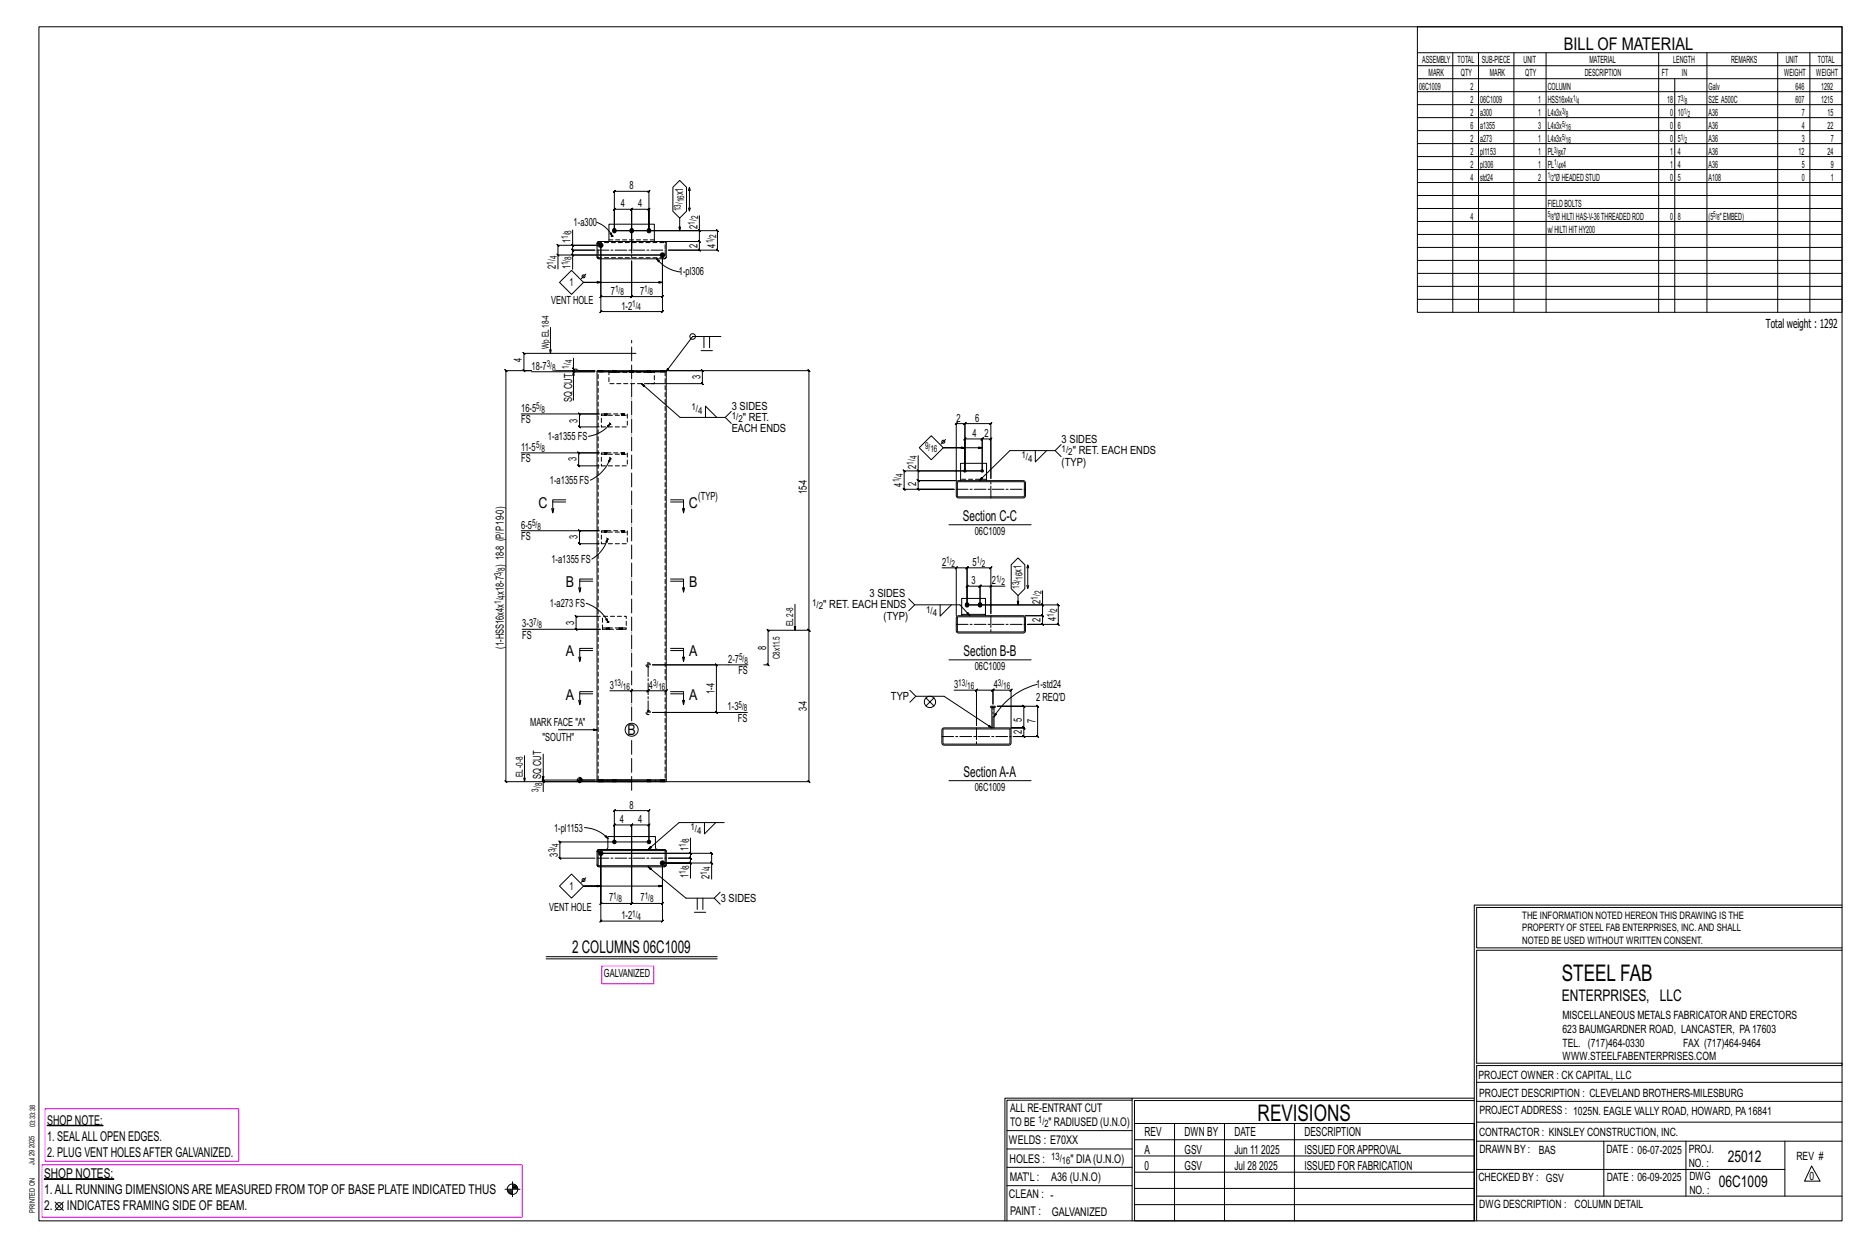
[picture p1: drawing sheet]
<svg xmlns="http://www.w3.org/2000/svg" width="914mm" height="610mm" viewBox="0 0 914 610" stroke-linecap="round" stroke-linejoin="round" font-family="sans-serif">
<g fill="#000" stroke="#000" stroke-width=".49">
<path d="M23 551h27zM22 577h34z"/>
<circle cx="301" cy="113" r="1"/>
<circle cx="309" cy="113" r="1"/>
<circle cx="318" cy="113" r="1"/>
<circle cx="294" cy="120" r="1.1"/>
<circle cx="324" cy="125" r="1.1"/>
<circle cx="472" cy="230" r=".6"/>
<circle cx="481" cy="230" r=".6"/>
<circle cx="473" cy="296" r="1"/>
<circle cx="480" cy="296" r="1"/>
<circle cx="294" cy="417" r="1.1"/>
<circle cx="301" cy="412" r=".9"/>
<circle cx="318" cy="412" r=".9"/>
<circle cx="324" cy="422" r="1.1"/>
</g>
<g fill="none" stroke="#000" stroke-width=".49">
<path d="M19 13h883v584h-883zM694 13h208v140h-208zM694 26h208M694 32h208M694 39h208M711 26v127M724 26v127M741 26v127M757 26v127M812 26v127M820 39v114M836 26v127"/>
<path d="M870 26v127M886 26v127M694 45h208M694 51h208M694 58h208M694 64h208M694 70h208M694 77h208M300 94l1-1v1h17h-1l1-1v1v19v-11l-1 1 1-1h-9h1l-1 1v-1v20v-20h1l-1 1v-1h-8l-1 1 1-1v11v-19zM329 92l4-4 3 4v11l-3 4-4-4zM337 93v-1v11M337 92l1 1"/>
<path d="M694 83h208M694 89h208M694 96h208M280 120l1 1zM280 113v7h14v25v1l1-1h-1h15v1l1-1h-1v-17v17v1l1-1h-1h15v1l1-1h-1v-20h-44v7M292 109a13 13 0 0 1 8 7M292 119h.1M293 118l-1 1M293 118h32l1 1v7l-1 1h-32l-1-1v-7zM293 118h.1M298 110h22v8h-22zM299 114l1 2z"/>
<path d="M300 116h-1M300 116h.1M325 118h1M326 118v1M326 119h.1M333 107v6M337 102v1l1-1M342 112l1 1zM342 106v7h-41h50v-1l1 1h-1v9l1 1-1-1h-24h15l1 1-1-1v-4l1 1-1-1h-21h21l1 1-1-1v-5M694 102h208M694 108h208M694 115h208"/>
<path d="M273 124l1 1zM273 125v-5l1 1-1-1h21v32v1l1-1h-1h30v1l1-1h-1v-27h-51v7M280 132l6 6-6 6-6-6zM280 124l1 1zM280 120v2l1 1-1-1h11h-11l1 1-1-1v3M287 134l-2 2M292 126h.1M292 126l1 1M294 138h-8h38M321 127l2 1h-1zM321 127a18 18 0 0 0 12 6M326 126l-1 1"/>
<path d="M326 126h.1M694 121h208M694 127h208M694 134h208M694 140h208M694 146h208M269 160v13M281 175v6h1h1h8M311 173h-55v-1l1 1h-1v8l1 1-1-1h4h-12h-1l1 1v-1v201h-1l1 1v-1h61h-43v5M343 172h6M345 165v5M347 165v5"/>
<path d="M353 165h-14l-13 17M272 181h19zM280 180l1 1zM281 181v1l-1-1 1 1h10h-31M281 182v14M292 182v200h34M292 182h34M293 181h.1M293 182h.1M293 181h32v1h-32zM293 181h-1v1M295 181h.1"/>
<path d="M295 182h.1M314 188l19 16h22l3-3M317 188h27l-1-1 1 1v-7v1l-1-1h1h-17h69h-1l1 1v-1v127M323 181h.1M323 182h.1M325 181h1v1M325 181h.1M325 182h.1M326 182v200h-34M255 203h38h-9l-1-1 1 1v6l-1-1 1 1h9M296 203h.1M297 203h.1"/>
<path d="M297 208l2-1-1 2zM298 207h1M299 207a16 16 0 0 1-11 6M299 207v1M304 203h.1M306 203h.1M345 204v-5l6 5M355 204l3 3M456 213l6 6-6 6-6-6zM463 215l-2 2M472 207v1l1-1h-1h13v1l1-1h-1v27v-19l1-1-1 1h-4v-1l-1 1h1v15v-15v-1l-1 1h1h-9l1-1-1 1v15zM472 219h-10h19"/>
<path d="M519 218l-3 2h-22l-15 15M255 222h38h-10v-1l1 1h-1v6v-1l1 1h-1h10M296 222h.1M297 222h.1M298 224h1M299 224l-1 2zM299 224a19 19 0 0 1-10 11M299 224v1M304 222h.1M306 222h.1M449 230l1 1zM449 223v7h32"/>
<path d="M449 230v5l1 1-1-1h19M468 235h33l1 1v7l-1 1h-32l-1-1zM469 236h32v7h-32zM470 235v-8h13v8M472 230v-23h1l-1 1v-1h-4h1l-1 1v-1v28h-19l1 1-1-1v4l1 1-1-1h18h-24v1l-1-1h1v-9v1l-1-1h1h38M507 220v6l5-6M516 220l3 3M255 260h38h-9l-1-1 1 1v6h-1l1 1v-1h9M270 249l1 2M271 246h6M277 245h-6v6v-2M296 260h.1"/>
<path d="M297 260h.1M304 260h.1M306 260h.1M328 245h7v6v-2M328 246h7M334 249l1 2M465 257h40M297 263v1M297 264v1zM297 264a16 16 0 0 1-7 10M297 264h1M461 278h7v23"/>
<path d="M468 278l1-1-1 1zM468 278h5l1-1-1 1v18M495 276l3-3 4 3v12l-4 3-3-3zM503 276v2M504 278l-1-2v12M283 288l1 2M284 284h6M287 295a19 19 0 0 1 11 9M290 283h-6v7v-2M328 283h7v7v-2M328 284h7M334 288l1 2"/>
<path d="M389 296v12M445 293l3 3h22l5 5M448 296l-3 3M460 296v5l6-5M485 287h-5v-1l-1 1h1v9v-9v-1l-1 1h1h-7l1-1-1 1v9h45v-1l1 1h-1v9l1 1-1-1h-15h7l1 1-1-1v-4l1 1-1-1h-8h8l1 1-1-1v-5M486 286l-1 1zM492 287h-7v13v-22l1-1-1 1h-12l1-1-1 1v18h37v-7M498 291v5M503 286v2l1-2M510 295l1 1zM284 318h6M290 317h-6v7v-3"/>
<path d="M294 302h-12l-1-1 1 1v6l-1-1 1 1h12h-38M297 303l1 1zM298 304l-1 1M298 304h.1M328 317h7v7v-3M328 318h7M395 308l1 1zM468 302l33-1 1 1v7l-1 1h-32l-1-1zM469 302h32v7h-32zM471 301h11M471 301v-8h11v8M283 321l1 3"/>
<path d="M284 339h6M290 338h-6v7v-2M299 338h10l1-1-1 1h8l1-1-1 1h9l1-1-1 1M317 338l1-1zM328 338h7v7v-2M328 339h7M334 321l1 3M366 325h-47h32h-1l1 1v-1v24l-1-1 1 1h-32h47M374 325l2 1-1-1h1v-17v1l-1-1h1h20h-1l1 1v-1v74h-1l1 1v-1h-89M445 338l3 3h14l24 15-2-1 2 1v-10M465 323h40M467 338h11v17"/>
<path d="M478 338h8l1-1-1 1v6v-6l1-1-1 1h9h-1l1-1v1v18M478 337l-1 1zM508 335a35 35 0 0 0-21 16M273 357h19M283 343l1 2M334 343l1 2M448 341l-3 3M453 341l2 2 2-2M453 345l2-2 2 2M461 356h33l1 1v7l-1 1h-32l-1-1zM462 357h32v7h-32zM485 346h2h-2z"/>
<path d="M487 346v10M487 349h1l-1 2zM488 346h20l-1-1 1 1v14h-1l1 1v-1h-12h5l1 1-1-1v-4l1 1-1-1h-6h6l1 1-1-1v-10h1l-1-1v1zM257 370v12M266 369v13M265 382l1 1zM282 382h9M283 382h1M283 383h1M284 380v3M284 381h1M284 381h.1"/>
<path d="M293 382h.1M293 382h32M295 382h.1M300 382h.1M302 382h.1M309 382h-43l-1-1 1 1M317 382h.1M319 382h.1M323 382h.1M325 382h.1M465 382h40M286 405a17 17 0 0 1 12 5"/>
<path d="M292 416h.1M293 416h32l1 1v6l-1 1h-32l-1-1zM293 416h.1M293 416h32l1 7-33 1zM294 417v25v1l1-1h-1h15v1l1-1h-1v-22v22v1l1-1h-1h15v1l1-1h-1v-20v29l1-1-1 1h-30l1-1-1 1zM296 416l2-1v-6h23v6l1 1M297 409l1 1-2-1zM318 412v-15v-1l-1 1h1h-17v-1l-1 1h1v15v-8h-1l1-1v1h8l1-1-1 1v16v-16l1-1-1 1h9h-1l1-1v1v8h-44v-1l1 1h-1v8v-1l1 1h-1h17M326 416h.1M338 417l1 1zM338 410v7h-44h54l1 1-1-1v5M338 417v3v-1l1 1h-1h-11h11v-1l1 1h-1v2"/>
<path d="M345 402v6l5-6M355 402h-23l-15 14M280 428l6 6-6 5-6-5zM287 429l-2 3M292 424h.1M293 424h.1M294 434h-8h38M317 424l19 15h14l3-3M326 424h.1M338 422l1 1zM338 430v-8h-14h24v8M341 439v6"/>
<path d="M344 439v6M348 422l1 1zM350 439l3 3M340 446h5M722 443v154M722 443h180M902 444h-179v20h179M267 468h84M267 469h84M902 465h-179v55h179v1h-179v76M554 538h-61v59M554 537h168"/>
<path d="M722 538h-167v13M723 539h179M723 530h179M493 553h61M555 550h167v47h-167zM555 558h167M575 550v47M599 550v47M634 550v47M723 549h179M723 558h179M785 558v27"/>
<path d="M825 558v27M874 558v27M251 578v8M251 580h1M493 571h61M493 562h61M555 573h167M555 566h167M723 572h151M887 570l4 8h-8zM27 588l4 4M31 588l-4 4"/>
<path d="M247 582h8M248 582h3M248 583h3M249 583h2M249 584h2M251 581h2M251 580h2M492 597v-60h62v60M493 580h61M555 589h167M555 581h167M723 585h179"/>
<circle cx="286" cy="135" r=".7"/>
<circle cx="339" cy="165" r="1.4"/>
<circle cx="462" cy="216" r=".7"/>
<circle cx="309" cy="357" r="3"/>
<circle cx="455" cy="343" r="2.8"/>
<circle cx="284" cy="382" r="1.2"/>
<circle cx="286" cy="431" r=".7"/>
<circle cx="29" cy="590" r="1.8"/>
<circle cx="251" cy="582" r="2.6"/>
</g>
<path d="M295 473h25v8h-25zM22 542h95v26h-95zM21 570h235v26h-235z" fill="none" stroke="#f0f" stroke-width=".5"/>
<g fill="none" stroke="#000" stroke-width=".49" stroke-dasharray="2 1.4">
<path d="M292 119h1zM292 119h.1M293 118h.1M293 119h32l1 7h-33zM320 117h-22M326 118h.1M326 119h.1M292 126h.1M293 126h.1M326 126h.1M293 181v1M293 181h.1"/>
<path d="M294 181l-1 1M294 181l1 1zM294 182h.1M295 181v1M295 181h.1M295 182h.1M295 182v-1M298 181v7h22v-7M298 182h22M300 181v1zM300 181h.1M300 181v1"/>
<path d="M300 182l1-1-1 1M301 181v1M302 181v1M308 181v1zM308 181h1M309 181l-1 1M309 182v-1v1M309 181v1M310 181v1M317 181v1zM317 181h.1M317 181v1"/>
<path d="M317 182l1-1-1 1M318 181v1M323 181v1M323 181h.1M324 181l-1 1M324 181l1 1zM324 181v1M324 182h.1M325 181v1M325 181h.1M325 182h.1M325 182v-1"/>
<path d="M326 182v150M294 203h13v6h-13zM294 203h13M296 203h.1M296 203h1zM297 203h.1M304 203h.1M305 203h-1M305 203h.1M306 203h.1M294 222h13v6h-13zM294 222h13"/>
<path d="M296 222h.1M296 222h1zM297 222h.1M304 222h.1M305 222h-1M305 222h.1M306 222h.1M483 234h-13M294 260h13v6h-13zM296 260h.1M296 260h1zM297 260h.1"/>
<path d="M304 260h.1M305 260h-1M305 260h.1M306 260h.1M294 260h13M295 302h12v6h-12zM297 308v-1M298 308v-1M298 307v1v-1M298 307v1zM298 308h.1M303 308v-1"/>
<path d="M304 308v-1M304 308l1-1M304 307v1l1-1M305 307v1zM305 308h.1M307 307h-12M326 338v44M293 382v-200M293 382h.1M294 382h.1M294 382h1M295 382h.1"/>
<path d="M298 382h.1M300 382h.1M300 382h1zM301 382h.1M301 382h1M302 382h.1M317 382h.1M317 382h1zM318 382h.1M318 382h1M319 382h.1M319 382h-1"/>
<path d="M321 382h.1M323 382h.1M324 382h.1M324 382h1M325 382h.1M292 416v1h1h-1M293 416h-1M293 416h.1M326 416h-1M326 416h.1M326 417v-1M292 423v1"/>
<path d="M292 424h1M293 424h.1M325 424h1M326 424h.1M326 424v-1"/>
<circle cx="317" cy="325" r=".5"/>
<circle cx="317" cy="325" r="1.1"/>
<circle cx="317" cy="349" r=".5"/>
<circle cx="317" cy="349" r="1.1"/>
</g>
<path d="M309 353v-186M309 387v-26" fill="none" stroke="#000" stroke-width=".49" stroke-dasharray="6.8 1 0 1"/>
<path d="M309 118v9M292 122h34M468 239h34M485 244v-9M468 305h34M485 301v9M317 325v24M478 356v9M486 356v-10M461 360h34M292 420h34" fill="none" stroke="#000" stroke-width=".49" stroke-dasharray="5.8 1 1 1"/>
<g font-size="11.2">
<text x="764" y="480">STEEL FAB</text>
<text x="616" y="548">REVISIONS</text>
</g>
<g font-size="8.6">
<text x="765" y="24">BILL OF MATERIAL</text>
<text x="280" y="466">2 COLUMNS 06C1009</text>
</g>
<g font-size="7.9">
<text x="765" y="490">ENTERPRISES, LLC</text>
<text x="846" y="569">25012</text>
<text x="841" y="581">06C1009</text>
</g>
<g font-size="7.3">
<text x="264" y="248">C</text>
<text x="337" y="248">C</text>
<text x="471" y="255">Section C-C</text>
<text x="277" y="287">B</text>
<text x="337" y="287">B</text>
<text x="277" y="321">A</text>
<text x="337" y="321">A</text>
<text x="472" y="321">Section B-B</text>
<text x="277" y="342">A</text>
<text x="337" y="342">A</text>
<text x="307" y="359">B</text>
<text x="472" y="380">SectionA-A</text>
</g>
<g font-size="6.6">
<text x="23" y="550">SHOPNOTE:</text>
<text x="23" y="558">1. SEALALLOPEN EDGES.</text>
<text x="23" y="566">2. PLUG VENT HOLESAFTER GALVANIZED.</text>
<text x="22" y="576">SHOP NOTES:</text>
<text x="22" y="584">1.ALL RUNNING DIMENSIONSARE MEASURED FROM TOP OF BASE PLATE INDICATED THUS</text>
<text x="22" y="592">2.</text>
<text x="33" y="592">INDICATES FRAMING SIDE OF BEAM.</text>
</g>
<g font-size="6.1">
<text x="864" y="161">Total weight : 1292</text>
<text x="560" y="556">REV</text>
<text x="580" y="556">DWN BY</text>
<text x="604" y="556">DATE</text>
<text x="639" y="556">DESCRIPTION</text>
<text x="560" y="564">A</text>
<text x="580" y="564">GSV</text>
<text x="604" y="564">Jun 11</text>
<text x="617" y="564">2025</text>
<text x="639" y="564">ISSUED FORAPPROVAL</text>
<text x="560" y="572">0</text>
<text x="580" y="572">GSV</text>
<text x="604" y="572">Jul 28</text>
<text x="616" y="572">2025</text>
<text x="639" y="572">ISSUED FOR FABRICATION</text>
</g>
<g font-size="5.9">
<text x="494" y="560">WELDS : E70XX</text>
<text x="494" y="569">HOLES :</text>
<text x="524" y="569">&quot; DIA(U.N.O)</text>
<text x="494" y="578">MAT'L :</text>
<text x="515" y="578">A36 (U.N.O)</text>
<text x="494" y="586">CLEAN : -</text>
<text x="495" y="595">PAINT :</text>
<text x="515" y="595">GALVANIZED</text>
</g>
<g font-size="5.8">
<text x="494" y="544">ALL RE-ENTRANT CUT</text>
<text x="494" y="551">TO BE</text>
<text x="513" y="551">&quot; RADIUSED (U.N.O)</text>
</g>
<g font-size="5.6">
<text x="765" y="499">MISCELLANEOUS METALS FABRICATORAND ERECTORS</text>
<text x="765" y="505">623 BAUMGARDNER ROAD, LANCASTER, PA17603</text>
<text x="765" y="512">TEL. (717)464-0330</text>
<text x="824" y="512">FAX (717)464-9464</text>
<text x="765" y="519">WWW.STEELFABENTERPRISES.COM</text>
<text x="724" y="528">PROJECT OWNER : CK CAPITAL, LLC</text>
<text x="724" y="537">PROJECT DESCRIPTION : CLEVELAND BROTHERS-MILESBURG</text>
<text x="724" y="545">PROJECTADDRESS : 1025N. EAGLE VALLY ROAD, HOWARD, PA16841</text>
<text x="724" y="556">CONTRACTOR : KINSLEY CONSTRUCTION, INC.</text>
<text x="724" y="564">DRAWN BY :</text>
<text x="753" y="564">BAS</text>
<text x="786" y="564">DATE : 06-07-2025</text>
<text x="827" y="564">PROJ.</text>
<text x="879" y="568">REV #</text>
<text x="827" y="571">NO. :</text>
<text x="724" y="578">CHECKED BY : GSV</text>
<text x="787" y="578">DATE : 06-09-2025</text>
<text x="827" y="578">DWG</text>
<text x="886" y="578">0</text>
<text x="827" y="584">NO. :</text>
<text x="724" y="591">DWG DESCRIPTION : COLUMN DETAIL</text>
</g>
<g font-size="5.5">
<text x="308" y="93">8</text>
<text x="334" y="96" transform="rotate(-90 334 96)">x1</text>
<text x="304" y="101">4</text>
<text x="312" y="101">4</text>
<text x="281" y="110">1-a300</text>
<text x="341" y="112" transform="rotate(-90 341 112)">2</text>
<text x="279" y="119" transform="rotate(-90 279 119)">1</text>
<text x="341" y="121" transform="rotate(-90 341 121)">2</text>
<text x="350" y="121" transform="rotate(-90 350 121)">4</text>
<text x="272" y="132" transform="rotate(-90 272 132)">2</text>
<text x="279" y="132" transform="rotate(-90 279 132)">1</text>
<text x="332" y="135">1-pl306</text>
<text x="279" y="140">1</text>
<text x="270" y="149">VENT HOLE</text>
<text x="299" y="144">7</text>
<text x="313" y="144">7</text>
<text x="304" y="151">1-2</text>
<text x="255" y="177" transform="rotate(-90 255 177)">4</text>
<text x="260" y="181">18-7</text>
<text x="343" y="186" transform="rotate(-90 343 186)">3</text>
<text x="280" y="197" transform="rotate(-90 280 197)">SQ CUT</text>
<text x="255" y="202">16-5</text>
<text x="358" y="200">3 SIDES</text>
<text x="255" y="207">FS</text>
<text x="283" y="207" transform="rotate(-90 283 207)">3</text>
<text x="364" y="206">&quot; RET.</text>
<text x="468" y="206">2</text>
<text x="477" y="206">6</text>
<text x="268" y="215">1-a1355 FS</text>
<text x="358" y="212">EACH ENDS</text>
<text x="476" y="214">4</text>
<text x="482" y="214">2</text>
<text x="255" y="221">11-5</text>
<text x="520" y="217">3 SIDES</text>
<text x="255" y="226">FS</text>
<text x="282" y="226" transform="rotate(-90 282 226)">3</text>
<text x="520" y="228">(TYP)</text>
<text x="525" y="222">&quot; RET. EACH ENDS</text>
<text x="448" y="229" transform="rotate(-90 448 229)">2</text>
<text x="269" y="237">1-a1355 FS</text>
<text x="442" y="238" transform="rotate(-90 442 238)">4</text>
<text x="448" y="238" transform="rotate(-90 448 238)">2</text>
<text x="342" y="244">(TYP)</text>
<text x="395" y="242" transform="rotate(-90 395 242)">15-4</text>
<text x="255" y="259">6-5</text>
<text x="283" y="264" transform="rotate(-90 283 264)">3</text>
<text x="477" y="262">06C1009</text>
<text x="255" y="264">FS</text>
<text x="270" y="275">1-a1355 FS</text>
<text x="247" y="278" transform="rotate(-90 247 278)">) 18-8 (P/P19-0)</text>
<text x="461" y="277">2</text>
<text x="476" y="277">5</text>
<text x="500" y="280" transform="rotate(-90 500 280)">x1</text>
<text x="476" y="286">3</text>
<text x="486" y="286">2</text>
<text x="247" y="291" transform="rotate(-90 247 291)">x18-7</text>
<text x="426" y="292">3 SIDES</text>
<text x="269" y="297">1-a273 FS</text>
<text x="403" y="298">&quot; RET. EACH ENDS</text>
<text x="509" y="295" transform="rotate(-90 509 295)">2</text>
<text x="281" y="306" transform="rotate(-90 281 306)">3</text>
<text x="433" y="303">(TYP)</text>
<text x="509" y="304" transform="rotate(-90 509 304)">2</text>
<text x="517" y="304" transform="rotate(-90 517 304)">4</text>
<text x="256" y="307">3-3</text>
<text x="247" y="317" transform="rotate(-90 247 317)">(1-HSS16x4x</text>
<text x="256" y="312">FS</text>
<text x="375" y="318" transform="rotate(-90 375 318)">8</text>
<text x="356" y="324">2-7</text>
<text x="361" y="330">FS</text>
<text x="477" y="328">06C1009</text>
<text x="299" y="337">3</text>
<text x="318" y="337">4</text>
<text x="350" y="340" transform="rotate(-90 350 340)">1-4</text>
<text x="467" y="337">3</text>
<text x="486" y="337">4</text>
<text x="507" y="337">1-std24</text>
<text x="356" y="348">1-3</text>
<text x="436" y="342">TYP</text>
<text x="507" y="343">2 REQ'D</text>
<text x="361" y="353">FS</text>
<text x="395" y="348" transform="rotate(-90 395 348)">3-4</text>
<text x="500" y="353" transform="rotate(-90 500 353)">5</text>
<text x="507" y="354" transform="rotate(-90 507 354)">7</text>
<text x="260" y="355">MARK FACE &quot;A&quot;</text>
<text x="500" y="359" transform="rotate(-90 500 359)">2</text>
<text x="266" y="362">&quot;SOUTH&quot;</text>
<text x="265" y="381" transform="rotate(-90 265 381)">SQ CUT</text>
<text x="477" y="387">06C1009</text>
<text x="308" y="396">8</text>
<text x="271" y="407">1-pl1153</text>
<text x="303" y="403">4</text>
<text x="312" y="403">4</text>
<text x="273" y="419" transform="rotate(-90 273 419)">3</text>
<text x="337" y="416" transform="rotate(-90 337 416)">1</text>
<text x="337" y="430" transform="rotate(-90 337 430)">1</text>
<text x="347" y="430" transform="rotate(-90 347 430)">2</text>
<text x="279" y="435">1</text>
<text x="298" y="441">7</text>
<text x="314" y="441">7</text>
<text x="353" y="441">3 SIDES</text>
<text x="269" y="446">VENT HOLE</text>
<text x="304" y="450">1-2</text>
<text x="296" y="478">GALVANIZED</text>
</g>
<g font-size="5">
<text x="745" y="450">THE INFORMATION NOTED HEREON THIS DRAWING IS THE</text>
<text x="745" y="456">PROPERTY OF STEEL FAB ENTERPRISES, INC.AND SHALL</text>
<text x="745" y="462">NOTED BE USED WITHOUT WRITTEN CONSENT.</text>
<text x="508" y="550">1/</text>
<text x="511" y="551">2</text>
<text x="515" y="568">13/</text>
<text x="520" y="570">16</text>
</g>
<g font-size="4.9">
<text x="696" y="31">ASSEMBLY</text>
<text x="714" y="31">TOTAL</text>
<text x="725" y="31">SUB-PIECE</text>
<text x="746" y="31">UNIT</text>
<text x="778" y="31">MATERIAL</text>
<text x="819" y="31">LENGTH</text>
<text x="847" y="31">REMARKS</text>
<text x="874" y="31">UNIT</text>
<text x="890" y="31">TOTAL</text>
<text x="699" y="37">MARK</text>
<text x="715" y="37">QTY</text>
<text x="729" y="37">MARK</text>
<text x="747" y="37">QTY</text>
<text x="776" y="37">DESCRIPTION</text>
<text x="814" y="37">FT</text>
<text x="823" y="37">IN</text>
<text x="873" y="37">WEIGHT</text>
<text x="889" y="37">WEIGHT</text>
<text x="695" y="44">06C1009</text>
<text x="720" y="44">2</text>
<text x="758" y="44">COLUMN</text>
<text x="836" y="44">Galv</text>
<text x="879" y="44">646</text>
<text x="891" y="44">1292</text>
<text x="720" y="50">2</text>
<text x="725" y="50">06C1009</text>
<text x="753" y="50">1</text>
<text x="758" y="50">HSS16x4x</text>
<text x="816" y="50">18</text>
<text x="821" y="50">7</text>
<text x="836" y="50">S2E A500C</text>
<text x="879" y="50">607</text>
<text x="891" y="50">1215</text>
<text x="720" y="57">2</text>
<text x="725" y="57">a300</text>
<text x="753" y="57">1</text>
<text x="758" y="57">L4x3x</text>
<text x="818" y="57">0</text>
<text x="821" y="57">10</text>
<text x="836" y="57">A36</text>
<text x="882" y="57">7</text>
<text x="895" y="57">15</text>
<text x="720" y="63">6</text>
<text x="725" y="63">a1355</text>
<text x="753" y="63">3</text>
<text x="758" y="63">L4x3x</text>
<text x="818" y="63">0</text>
<text x="821" y="63">6</text>
<text x="836" y="63">A36</text>
<text x="882" y="63">4</text>
<text x="895" y="63">22</text>
<text x="720" y="69">2</text>
<text x="725" y="69">a273</text>
<text x="753" y="69">1</text>
<text x="758" y="69">L4x3x</text>
<text x="818" y="69">0</text>
<text x="821" y="69">5</text>
<text x="836" y="69">A36</text>
<text x="882" y="69">3</text>
<text x="896" y="69">7</text>
<text x="720" y="76">2</text>
<text x="725" y="76">pl1153</text>
<text x="753" y="76">1</text>
<text x="758" y="76">PL x7</text>
<text x="818" y="76">1</text>
<text x="821" y="76">4</text>
<text x="836" y="76">A36</text>
<text x="880" y="76">12</text>
<text x="895" y="76">24</text>
<text x="720" y="82">2</text>
<text x="725" y="82">pl306</text>
<text x="753" y="82">1</text>
<text x="758" y="82">PL x4</text>
<text x="818" y="82">1</text>
<text x="821" y="82">4</text>
<text x="836" y="82">A36</text>
<text x="882" y="82">5</text>
<text x="896" y="82">9</text>
<text x="720" y="88">4</text>
<text x="725" y="88">std24</text>
<text x="753" y="88">2</text>
<text x="761" y="88">&quot;ØHEADEDSTUD</text>
<text x="818" y="88">0</text>
<text x="821" y="88">5</text>
<text x="836" y="88">A108</text>
<text x="882" y="88">0</text>
<text x="896" y="88">1</text>
<text x="758" y="101">FIELDBOLTS</text>
<text x="720" y="107">4</text>
<text x="761" y="107">&quot;ØHILTIHAS-V-36THREADEDROD</text>
<text x="818" y="107">0</text>
<text x="821" y="107">8</text>
<text x="836" y="107">(5 &quot;EMBED)</text>
<text x="758" y="114">w/HILTIHITHY200</text>
</g>
<g font-size="4.7">
<text x="335" y="99" transform="rotate(-90 335 99)">16</text>
<text x="333" y="103" transform="rotate(-90 333 103)">13/</text>
<text x="342" y="107" transform="rotate(-90 342 107)">2</text>
<text x="340" y="110" transform="rotate(-90 340 110)">1/</text>
<text x="278" y="117" transform="rotate(-90 278 117)">1/</text>
<text x="280" y="114" transform="rotate(-90 280 114)">8</text>
<text x="349" y="119" transform="rotate(-90 349 119)">1/</text>
<text x="351" y="116" transform="rotate(-90 351 116)">2</text>
<text x="271" y="130" transform="rotate(-90 271 130)">1/</text>
<text x="273" y="127" transform="rotate(-90 273 127)">4</text>
<text x="278" y="130" transform="rotate(-90 278 130)">1/</text>
<text x="280" y="127" transform="rotate(-90 280 127)">8</text>
<text x="301" y="143">1/</text>
<text x="315" y="143">1/</text>
<text x="304" y="145">8</text>
<text x="318" y="145">8</text>
<text x="310" y="150">1/</text>
<text x="312" y="152">4</text>
<text x="269" y="171" transform="rotate(-90 269 171)">Wp EL18-4</text>
<text x="268" y="180">3/</text>
<text x="280" y="178" transform="rotate(-90 280 178)">4</text>
<text x="270" y="181">8</text>
<text x="278" y="180" transform="rotate(-90 278 180)">1/</text>
<text x="262" y="200">5/</text>
<text x="265" y="202">8</text>
<text x="339" y="201">1/</text>
<text x="342" y="202">4</text>
<text x="358" y="205">1/</text>
<text x="361" y="206">2</text>
<text x="262" y="219">5/</text>
<text x="265" y="221">8</text>
<text x="453" y="220">9/</text>
<text x="455" y="221">16</text>
<text x="520" y="221">1/</text>
<text x="447" y="227" transform="rotate(-90 447 227)">1/</text>
<text x="449" y="225" transform="rotate(-90 449 225)">4</text>
<text x="500" y="224">1/</text>
<text x="503" y="226">4</text>
<text x="523" y="223">2</text>
<text x="442" y="233" transform="rotate(-90 442 233)">4</text>
<text x="440" y="236" transform="rotate(-90 440 236)">1/</text>
<text x="260" y="257">5/</text>
<text x="263" y="259">8</text>
<text x="463" y="276">1/</text>
<text x="478" y="276">1/</text>
<text x="245" y="282" transform="rotate(-90 245 282)">3/</text>
<text x="247" y="279" transform="rotate(-90 247 279)">8</text>
<text x="466" y="277">2</text>
<text x="481" y="277">2</text>
<text x="488" y="285">1/</text>
<text x="490" y="286">2</text>
<text x="501" y="284" transform="rotate(-90 501 284)">16</text>
<text x="247" y="293" transform="rotate(-90 247 293)">4</text>
<text x="499" y="288" transform="rotate(-90 499 288)">13/</text>
<text x="508" y="293" transform="rotate(-90 508 293)">1/</text>
<text x="510" y="291" transform="rotate(-90 510 291)">2</text>
<text x="245" y="295" transform="rotate(-90 245 295)">1/</text>
<text x="398" y="296">1/</text>
<text x="401" y="298">2</text>
<text x="453" y="300">1/</text>
<text x="517" y="299" transform="rotate(-90 517 299)">2</text>
<text x="261" y="306">7/</text>
<text x="457" y="301">4</text>
<text x="516" y="302" transform="rotate(-90 516 302)">1/</text>
<text x="264" y="307">8</text>
<text x="388" y="306" transform="rotate(-90 388 306)">EL2-8</text>
<text x="362" y="323">5/</text>
<text x="382" y="323" transform="rotate(-90 382 323)">C8x11.5</text>
<text x="364" y="325">8</text>
<text x="301" y="336">13/</text>
<text x="320" y="336">3/</text>
<text x="469" y="335">13/</text>
<text x="488" y="335">3/</text>
<text x="305" y="337">16</text>
<text x="322" y="337">16</text>
<text x="473" y="337">16</text>
<text x="491" y="337">16</text>
<text x="361" y="346">5/</text>
<text x="364" y="348">8</text>
<text x="256" y="380" transform="rotate(-90 256 380)">EL-0-8</text>
<text x="264" y="387" transform="rotate(-90 264 387)">3/</text>
<text x="265" y="385" transform="rotate(-90 265 385)">8</text>
<text x="338" y="406">1/</text>
<text x="341" y="408">4</text>
<text x="337" y="412" transform="rotate(-90 337 412)">8</text>
<text x="272" y="417" transform="rotate(-90 272 417)">3/</text>
<text x="273" y="414" transform="rotate(-90 273 414)">4</text>
<text x="336" y="414" transform="rotate(-90 336 414)">1/</text>
<text x="337" y="425" transform="rotate(-90 337 425)">8</text>
<text x="348" y="425" transform="rotate(-90 348 425)">4</text>
<text x="336" y="428" transform="rotate(-90 336 428)">1/</text>
<text x="346" y="428" transform="rotate(-90 346 428)">1/</text>
<text x="300" y="440">1/</text>
<text x="303" y="441">8</text>
<text x="316" y="440">1/</text>
<text x="318" y="441">8</text>
<text x="310" y="448">1/</text>
<text x="312" y="450">4</text>
</g>
<g font-size="4.2">
<text x="770" y="49">1/</text>
<text x="772" y="51">4</text>
<text x="823" y="49">3/</text>
<text x="825" y="51">8</text>
<text x="765" y="56">3/</text>
<text x="767" y="57">8</text>
<text x="824" y="56">1/</text>
<text x="826" y="57">2</text>
<text x="765" y="62">5/</text>
<text x="767" y="63">16</text>
<text x="765" y="68">5/</text>
<text x="767" y="70">16</text>
<text x="823" y="68">1/</text>
<text x="825" y="70">2</text>
<text x="761" y="75">3/</text>
<text x="763" y="76">8</text>
<text x="761" y="81">1/</text>
<text x="763" y="82">4</text>
<text x="758" y="87">1/</text>
<text x="759" y="89">2</text>
<text x="758" y="106">5/</text>
<text x="759" y="108">8</text>
<text x="839" y="106">5/</text>
<text x="841" y="108">8</text>
</g>
<g font-size="3.7">
<text x="17" y="551" transform="rotate(-90 17 551)">03:33:38</text>
<text x="17" y="562" transform="rotate(-90 17 562)">2025</text>
<text x="17" y="570" transform="rotate(-90 17 570)">Jul 29</text>
<text x="17" y="593" transform="rotate(-90 17 593)">PRINTED ON</text>
</g>
</svg>
